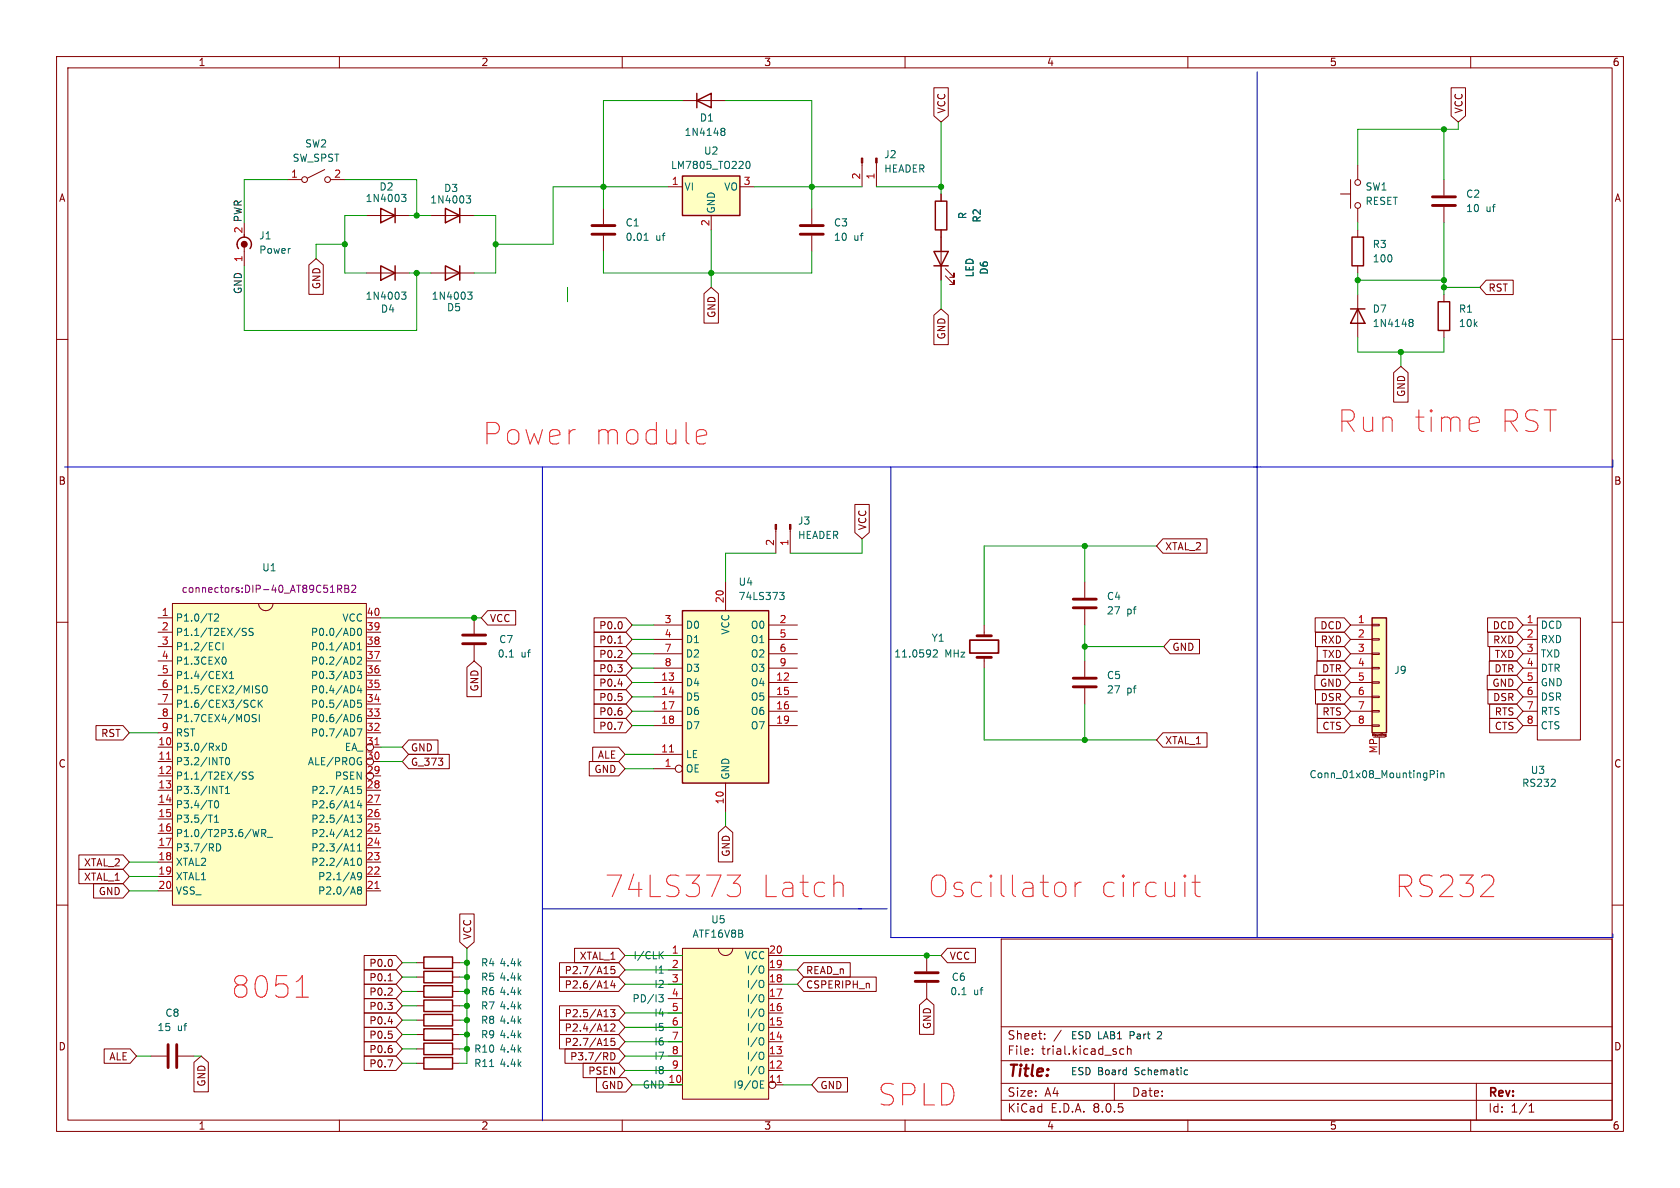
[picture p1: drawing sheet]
<svg xmlns="http://www.w3.org/2000/svg" width="297mm" height="210mm" viewBox="0 0 297 210" stroke-linecap="round" stroke-linejoin="round" font-family="sans-serif">
<g fill="none" stroke="#840000" stroke-width=".18">
<path d="M10 10h277v190h-277zM12 12h273v186h-273zM60 10v2M110 10v2M160 10v2M210 10v2M260 10v2M50.8 31.8h2.5M57.4 30l-3 1.5M58.4 31.8h2.6M76.2 38.1h7.6M255.3 31.8v2.7"/>
<path d="M255.3 36.6v2.8M10 60h2M285 60h2M10 110h2M83.8 109.2v2.8M83.8 114v2.8M285 110h2M10 160h2M285 160h2M177 166h108v32h-108zM26.7 186.7h2.8M31.5 186.7h2.8"/>
<path d="M60 198v2M110 198v2M160 198v2M177 194.5h108M177 191.5h108M177 187.5h108M177 181.5h108M182.5 186.3v.1M182.5 185.5v.1M184.7 183.6v.1M184.7 182.8v.1M187.6 182.1l-1.3 2"/>
<path d="M197 191.5v3M198.7 185.5l-.5-.1-.2 .3v.4l.1 .2h.6M199.3 185.5l.2-.1 .4 .1 .1 .9M199.3 184.9v1.5M210 198v2M260 198v2M261 191.5v6.5M270.3 196.6h.9M270.3 195.5l.4-.4v1.5"/>
<circle cx="53.8" cy="31.8" r=".51"/>
<circle cx="57.9" cy="31.8" r=".51"/>
</g>
<path d="M78.7 36.8l2.6 1.3-2.6 1.3zM81.3 36.8v2.6" fill="none" stroke="#840000" stroke-width=".25"/>
<path d="M82.4 34.6h.8l-.4 .5 .3 .1 .1 .4-.2 .3h-.4M90.1 116.1h.7" fill="none" stroke="#006464" stroke-width=".18"/>
<path d="M253.2 36.3h4.1M253.2 34.8h4.1M81.8 113.8h4.1M81.8 112.3h4.1M29.7 184.7v4M31.2 184.7v4" fill="none" stroke="#840000" stroke-width=".51"/>
<path d="M120.6 167.6h15.3v26.7h-15.3z" fill="#ffffc2"/>
<g fill="none" stroke="#840000" stroke-width=".18">
<path d="M118.1 174h2.5M118.1 168.9h2.5M118.1 179.1h2.5M118.1 176.5h2.5M118.1 171.5h2.5M120.6 167.6h15.3v26.7h-15.3zM127 167.6a1.27 1.27 0 0 0 1.3 1.3 1.27 1.27 0 0 0 1.2-1.3M135.9 174h2.5M135.9 168.9h2.5M135.9 179.1h2.5M135.9 176.5h2.5M135.9 171.5h2.5"/>
<path d="M118.1 191.8h2.5M118.1 189.2h2.5M118.1 186.7h2.5M118.1 184.2h2.5M118.1 181.6h2.5M135.9 189.2h2.5M135.9 186.7h2.5M135.9 184.2h2.5M135.9 181.6h2.5M137.2 191.8h1.2"/>
<circle cx="136.5" cy="191.8" r=".63"/>
</g>
<g fill="none" stroke="#006464" stroke-width=".18">
<path d="M116.5 175.8h.8l-.5 .5 .4 .1 .1 .5-.3 .2h-.3M116.7 168.8l.6 .7M117.3 168.2l-.8 .7M134.7 173.3l.2 .1a.81 .81 0 0 1-.2 1.2M134.7 170.8h.2a.81 .81 0 0 1-.2 1.2M134.7 175.8l.2 .1a.81 .81 0 0 1-.2 1.2M134.7 178.4h.2a.81 .81 0 0 1-.2 1.2M134.4 191.7h.5M134.4 192.3h.6M134.4 191.1h.6M134.7 180.9l.2 .1a.81 .81 0 0 1-.2 1.2M134.7 183.5h.2a.81 .81 0 0 1-.2 1.2"/>
<path d="M134.7 186l.2 .1a.81 .81 0 0 1-.2 1.2M134.7 188.5l.2 .1a.81 .81 0 0 1-.2 1.2"/>
</g>
<path d="M137.4 191.4h.7" fill="none" stroke="#a90000" stroke-width=".18"/>
<path d="M120.6 108h15.3v30.4h-15.3z" fill="#ffffc2"/>
<path d="M120.6 108h15.3v30.4h-15.3z" fill="none" stroke="#840000" stroke-width=".25"/>
<g fill="none" stroke="#840000" stroke-width=".18">
<path d="M115.6 110.5h5M115.6 113h5M115.6 115.6h5M115.6 118.1h5M128.3 102.9v5.1M135.9 110.5h5.1M135.9 113h5.1M135.9 115.6h5.1M135.9 118.1h5.1M115.6 135.9h3.8M115.6 133.4h5M115.6 120.7h5"/>
<path d="M115.6 123.2h5M115.6 125.7h5M115.6 128.3h5M128.3 138.4v5.1M135.9 120.7h5.1M135.9 123.2h5.1M135.9 125.7h5.1M135.9 128.3h5.1"/>
<circle cx="120" cy="135.9" r=".63"/>
</g>
<path d="M118.4 132.9h.7" fill="none" stroke="#a90000" stroke-width=".18"/>
<path d="M137.8 104.7h.8l-.4 .5 .4 .1v.4l-.2 .3h-.4" fill="none" stroke="#006464" stroke-width=".18"/>
<path d="M242.6 109.2h2.5v20.3h-2.5z" fill="#ffffc2"/>
<g fill="none" stroke="#840000" stroke-width=".18">
<path d="M120.6 17.8h7.7M106.7 36.8v2.8M143.5 36.8v2.8M152.4 28.8v4.2M154.9 28.8v4.2M166.4 34.3v1.3M237 34.3h1.8M238.8 31.8v5M240 29.2v2.6M240 36.8v2.6M106.7 41.7v2.8M143.5 41.7v2.8"/>
<path d="M166.4 40.6v8.9M167.1 48.8l1.6 1.5v-.8v.8h-.8M167.1 47.5l1.6 1.5v-.7v.7h-.8M240 40.6v1.3M240 47v1.3M240 52.1v7.6M255.3 52.1v1.2M255.3 58.4v1.3M191.8 116.8v2.8M238.8 110.5h3.8M238.8 113h3.8M238.8 115.6h3.8"/>
<path d="M238.8 118.1h3.8M242.6 118h1.2v.2h-1.2zM242.6 115.4h1.2v.3h-1.2zM242.6 112.9h1.2v.3h-1.2zM242.6 110.4h1.2v.2h-1.2zM269.2 110.5h2.6M269.2 113h2.6M269.2 115.6h2.6M269.2 118.1h2.6M271.8 109.2h7.6v21.6h-7.6zM191.8 121.7v2.8M238.8 120.7h3.8"/>
<path d="M238.8 123.2h3.8M238.8 125.7h3.8M238.8 128.3h3.8M242.6 128.1h1.2v.3h-1.2zM242.6 125.6h1.2v.3h-1.2zM242.6 123.1h1.2v.2h-1.2zM242.6 120.5h1.2v.3h-1.2zM242.7 130.1v-.4l.1 .3 .1-.3v.4M242.8 130.3h2.1M243.8 130.3v3.1M244.1 129.7v.3M244.3 129.7h.1"/>
<path d="M245 130.2h-.1M245 130.1h-.1v-.2l.1-.1v.3M245 130.1v.1M269.2 120.7h2.6M269.2 123.2h2.6M269.2 125.7h2.6M269.2 128.3h2.6M73.7 175.3h1.2M73.7 172.7h1.2M73.7 170.2h1.2M73.7 177.8h1.2M80 175.3h1.3"/>
<path d="M80 172.7h1.3M80 170.2h1.3M80 177.8h1.3M73.7 188h1.2M73.7 180.3h1.2M73.7 182.9h1.2M73.7 185.4h1.2M80 188h1.3M80 180.3h1.3M80 182.9h1.3M80 185.4h1.3"/>
<circle cx="240" cy="32.3" r=".51"/>
<circle cx="240" cy="36.3" r=".51"/>
</g>
<g fill="none" stroke="#840000" stroke-width=".25">
<path d="M123.2 17.8l2.5-1.3v2.6zM123.2 16.5v2.6M165.4 35.6h2v5h-2zM165.1 44.5h2.5l-1.2 2.5zM165.1 47h2.5M238.8 54.6h2.5M239 41.9h2v5.1h-2zM240 54.6l1.3 2.6h-2.5zM254.3 53.3h2v5.1h-2zM242.6 109.2h2.5v20.3h-2.5zM74.9 179.3h5.1v2.1h-5.1zM74.9 174.2h5.1v2.1h-5.1z"/>
<path d="M74.9 171.7h5.1v2h-5.1zM74.9 169.2h5.1v2h-5.1zM74.9 176.8h5.1v2h-5.1zM74.9 186.9h5.1v2.1h-5.1zM74.9 181.9h5.1v2h-5.1zM74.9 184.4h5.1v2h-5.1z"/>
</g>
<g fill="none" stroke="#006464" stroke-width=".18">
<path d="M127.6 23.2h.1M127.6 22.7h.3l.2 .1 .1 .2-.3 .2M127.7 23.2h.2M127.7 23.2l-.1 .1M127.9 23.2l.3 .3-.1 .3-.2 .1h-.3M113.9 42.5h.7M114.1 41.4l.1-.2v1.3M249.2 56.9l.1 .1M249.2 56.5h.4l.2 .1v.2l-.2 .2M249.3 57h.3M249.3 57l-.1 .1M249.6 57l.2 .2v.4l-.2 .1h-.4"/>
<path d="M252.9 136.9l.6-.1 .1-.2-.1-.3-.6-.1v1.3M254.1 136.2v.1M254.1 136.6v.9M254.7 136.6v.9M254.7 136.8l.2-.2 .3 .1 .1 .8M274.2 139h.8M274.9 137.9v.4M86.6 188.5h.7"/>
</g>
<g fill="#840000" stroke="#840000" stroke-width=".18">
<path d="M152.3 27.9h.2v.9h-.2z"/>
<path d="M154.8 27.9h.3v.9h-.3z"/>
</g>
<path d="M104.6 39.9h4.1M141.5 39.9h4M104.6 41.4h4.1M141.5 41.4h4M189.7 119.9h4.1M189.7 121.4h4.1" fill="none" stroke="#840000" stroke-width=".51"/>
<path d="M120.6 31.1h10.2v7h-10.2z" fill="#ffffc2"/>
<path d="M120.6 31.1h10.2v7h-10.2zM67.3 47l2.5 1.3-2.5 1.2zM69.8 47v2.5" fill="none" stroke="#840000" stroke-width=".25"/>
<path d="M118.1 33h2.5M125.7 38.1v2.5M130.8 33h2.5M64.8 48.3h7.6M137.2 93.6v4.2M139.7 93.6v4.2M174 110.5v1.9M174 116.2v1.9M191.8 102.9v2.8M191.8 107.7v2.8M163.8 168.9v2.8M163.8 173.7v2.8" fill="none" stroke="#840000" stroke-width=".18"/>
<path d="M132 28.6l.2-.1a.68 .68 0 0 1 .4 .7 .68 .68 0 0 1-.4 .6l-.2-.1-.1-.4zM71 51.6h.8l-.5 .5 .4 .1 .1 .5-.3 .2h-.3M165 115l.5-.1 .2 .3-.8 .9h.8M170.1 175.8h.7" fill="none" stroke="#006464" stroke-width=".18"/>
<g fill="#840000" stroke="#840000" stroke-width=".18">
<path d="M137 92.7h.3v.9h-.3z"/>
<path d="M139.6 92.7h.2v.9h-.2z"/>
</g>
<path d="M171.4 113.2h5.1v2.2h-5.1z" fill="none" stroke="#840000" stroke-width=".3"/>
<path d="M172.7 116.2h2.6M172.7 112.4h2.6M189.7 105.9h4.1M189.7 107.4h4.1M161.8 173.5h4.1M161.8 172h4.1" fill="none" stroke="#840000" stroke-width=".51"/>
<path d="M30.5 106.7h34.3v53.3h-34.3z" fill="#ffffc2"/>
<g fill="none" stroke="#840000" stroke-width=".18">
<path d="M165.1 15.5h2.5v5l-1.2 1.1-1.3-1.1zM256.5 15.5h2.6v5l-1.3 1.1-1.3-1.1zM64.8 38.1h7.6M166.4 34.3v1.3M43.2 43.2v3.8M54.6 46.8l1.3-1.1 1.3 1.1v5.2h-2.6zM76.2 48.3h7.6M124.5 51.9l1.2-1.1 1.3 1.1v5.2h-2.5zM165.1 55.7l1.3-1.1 1.2 1.1v5.2h-2.5zM166.4 40.6v3.9M166.4 47v2.5M262.7 49.5h4.8v2.6h-4.8l-1.1-1.3z"/>
<path d="M246.4 65.9l1.2-1.1 1.3 1.1v5.2h-2.5zM151.1 89.2h2.6v4.9l-1.3 1.2-1.3-1.2zM205.6 95.2h7.8v2.6h-7.8l-1.1-1.3zM27.9 109.2h2.6M27.9 111.8h2.6M27.9 114.3h2.6M27.9 119.4h2.6M27.9 116.8h2.6M30.5 106.7h34.3v53.3h-34.3zM45.7 106.7a1.27 1.27 0 0 0 1.3 1.3 1.27 1.27 0 0 0 1.3-1.3M64.8 109.2h2.5M64.8 111.8h2.5"/>
<path d="M64.8 114.3h2.5M64.8 119.4h2.5M64.8 116.8h2.5M82.5 118l1.3-1.2 1.3 1.2v5.2h-2.6zM86.2 107.9h5v2.6h-5l-1.1-1.3zM105 119.4h5.6l1.2 1.3-1.2 1.2h-5.6zM105 116.8h5.6l1.2 1.3-1.2 1.3h-5.6zM105 114.3h5.6l1.2 1.3-1.2 1.2h-5.6zM105 109.2h5.6l1.2 1.3-1.2 1.3h-5.6zM105 111.8h5.6l1.2 1.2-1.2 1.3h-5.6zM109.3 113.7h.7M206.9 113h5.2v2.6h-5.2l-1.2-1.3z"/>
<path d="M232.4 119.4h5.2l1.2 1.3-1.2 1.2h-5.2zM232.5 109.2h5.1l1.2 1.3-1.2 1.3h-5.1zM232.6 111.8h5l1.2 1.2-1.2 1.3h-5zM232.8 116.8h4.8l1.2 1.3-1.2 1.3h-4.8zM232.9 114.3h4.7l1.2 1.3-1.2 1.2h-4.7zM262.9 119.4h5.2l1.1 1.3-1.1 1.2h-5.2zM263 109.2h5.1l1.1 1.3-1.1 1.3h-5.1zM263 111.8h5.1l1.1 1.2-1.1 1.3h-5.1zM263.3 116.8h4.8l1.1 1.3-1.1 1.3h-4.8zM263.3 114.3h4.8l1.1 1.3-1.1 1.2h-4.8zM17 128.3h4.7l1.2 1.2-1.2 1.3h-4.7zM27.9 132.1h2.6"/>
<path d="M27.9 134.6h2.6M27.9 137.2h2.6M27.9 139.7h2.6M27.9 129.5h2.6M27.9 127h2.6M27.9 124.5h2.6M27.9 121.9h2.6M64.8 139.7h2.5M64.8 129.5h2.5M64.8 127h2.5M64.8 124.5h2.5M64.8 121.9h2.5"/>
<path d="M66 132.1h1.3M66 134.6h1.3M66 137.2h1.3M72.2 133.3h7.2v2.6h-7.2l-1.1-1.3zM72.2 130.8h5.2v2.6h-5.2l-1.1-1.3zM104.2 134.6h5.2l1.1 1.3-1.1 1.3h-5.2zM104.8 132.1h4.6l1.1 1.3-1.1 1.2h-4.6zM105 121.9h5.6l1.2 1.3-1.2 1.3h-5.6zM105 124.5h5.6l1.2 1.2-1.2 1.3h-5.6zM105 127h5.6l1.2 1.3-1.2 1.2h-5.6zM109.2 127.7h.8l-.5 1.2M109.3 120.9h.7"/>
<path d="M205.6 129.5h7.8v2.6h-7.8l-1.1-1.3zM232.6 121.9h5l1.2 1.3-1.2 1.3h-5zM232.9 124.5h4.7l1.2 1.2-1.2 1.3h-4.7zM232.9 127h4.7l1.2 1.3-1.2 1.2h-4.7zM263 121.9h5.1l1.1 1.3-1.1 1.3h-5.1zM263.3 127h4.8l1.1 1.3-1.1 1.2h-4.8zM263.3 124.5h4.8l1.1 1.2-1.1 1.3h-4.8zM13.9 153.7h7.8l1.2 1.2-1.2 1.3h-7.8zM13.9 151.1h7.8l1.2 1.3-1.2 1.3h-7.8zM16.5 156.2h5.2l1.2 1.3-1.2 1.3h-5.2zM27.9 142.2h2.6M27.9 144.8h2.6"/>
<path d="M27.9 147.3h2.6M27.9 149.9h2.6M27.9 152.4h2.6M27.9 154.9h2.6M27.9 157.5h2.6M64.8 142.2h2.5M64.8 144.8h2.5M64.8 147.3h2.5M64.8 149.9h2.5M64.8 152.4h2.5M64.8 154.9h2.5M64.8 157.5h2.5"/>
<path d="M127 147.2l1.3-1.1 1.2 1.1v5.2h-2.5zM64.4 171.4h5.6l1.1 1.3-1.1 1.3h-5.6zM64.4 168.9h5.6l1.1 1.3-1.1 1.3h-5.6zM64.4 174h5.6l1.1 1.3-1.1 1.2h-5.6zM64.4 176.5h5.6l1.1 1.3-1.1 1.3h-5.6zM64.4 179.1h5.6l1.1 1.2-1.1 1.3h-5.6zM68.6 173.4h.7M81.3 161.6h2.5v4.9l-1.3 1.1-1.2-1.1zM98.9 170.2h10.5l1.1 1.3-1.1 1.2h-10.5zM98.9 172.7h10.5l1.1 1.3-1.1 1.3h-10.5zM98.9 177.8h10.5l1.1 1.3-1.1 1.2h-10.5zM101.6 167.6h7.8l1.1 1.3-1.1 1.3h-7.8z"/>
<path d="M107.9 178.5h.8l-.4 .5 .4 .1v.5l-.2 .1-.6-.1M108.3 173.3l-.3 .9h.8M108.6 173.8v.9M108.7 170.9h-.6l-.1 .6 .2-.2 .4 .1 .1 .2v.4l-.2 .1-.5-.1M142.1 170.2h8.2v2.5h-8.2l-1.1-1.2zM142.1 172.7h12.8v2.6h-12.8l-1.1-1.3zM162.6 177.6l1.2-1.1 1.3 1.1v5.2h-2.5zM167.5 167.6h4.9v2.6h-4.9l-1.1-1.3zM18.4 185.4h4.6l1.1 1.3-1.1 1.3h-4.6zM34.3 187.8l1.3-1.1 1.2 1.1v5.2h-2.5zM64.4 186.7h5.6l1.1 1.3-1.1 1.2h-5.6zM64.4 181.6h5.6l1.1 1.3-1.1 1.3h-5.6z"/>
<path d="M64.4 184.1h5.6l1.1 1.3-1.1 1.3h-5.6zM68.6 187.4h.8l-.5 1.2M68.6 180.6h.8M98.9 182.9h10.5l1.1 1.3-1.1 1.2h-10.5zM98.9 180.3h10.5l1.1 1.3-1.1 1.3h-10.5zM99.9 185.4h9.5l1.1 1.3-1.1 1.3h-9.5zM103.1 188h6.3l1.1 1.2-1.1 1.3h-6.3zM105.4 190.5h5.2l1.2 1.3-1.2 1.2h-5.2zM108 186.1a.64 .64 0 0 1 .7 .6 .64 .64 0 0 1-.7 .7zM108 181.1l.5-.1 .2 .4-.8 .9h.8M108.7 183.6h-.6l-.1 .6 .2-.2 .4 .1 .1 .2v.4l-.2 .1-.5-.1M144.6 190.5h5.2v2.5h-5.2l-1.1-1.2z"/>
<circle cx="65.4" cy="132.1" r=".63"/>
<circle cx="65.4" cy="134.6" r=".63"/>
<circle cx="65.4" cy="137.2" r=".63"/>
</g>
<g fill="none" stroke="#006464" stroke-width=".18">
<path d="M71 34.4h.8l-.5 .4 .4 .2 .1 .4-.3 .2h-.3M82.7 51.6h.8l-.5 .5 .4 .1 .1 .5-.3 .2h-.3M37.9 108.7l.5-.2 .2 .4-.7 .9h.7M38.3 113.7l.3-.1 .3 .1M38.9 114.8l-.3 .1-.3-.1M39.3 118.7l.9 1.3M39.4 113.6v1.3M39.8 116.2l.2 .4-.2 .8M40.2 118.7l-.9 1.3M40.6 120h.7M40.6 119.1l.3-.4v1.3M42.9 111.6l.5 .2 .1 .3-.2 .2h-.5"/>
<path d="M43.5 111.1h-.4l-.2 .1M44.8 111.1h-.5l-.2 .1v.4l.5 .2 .2 .3-.3 .2h-.5M62.6 113.9v.7M63.1 118.7h.8l-.4 .5 .4 .1v.5l-.2 .2-.6-.2M63.2 116.3l.5-.2 .2 .4-.8 .9h.8M63.2 114l.4-.4v1.3M63.2 114.9h.7M63.3 111.2l.2-.1a.68 .68 0 0 1 .4 .6 .68 .68 0 0 1-.4 .6l-.2-.1-.1-.3zM38.8 139h.7M39.3 131.4a.64 .64 0 0 1 .7 .6 .64 .64 0 0 1-.7 .7zM39.9 139.4l.3-.4v1.3M40 134.1l.2-.2a.68 .68 0 0 1 .4 .7 .68 .68 0 0 1-.4 .6l-.2-.1-.1-.4z"/>
<path d="M42.9 137l.5 .2 .1 .3-.2 .2h-.5M43.5 136.5h-.4l-.2 .1M44.5 124.9l.3 .1 .3-.1M44.7 126.4h.6M44.7 126.9l.5 .1 .1 .3-.2 .3-.5-.1M44.8 136.5h-.5l-.2 .1v.4l.5 .2 .2 .3-.3 .2h-.5M45.1 123.9l-.3-.1-.3 .2M45.3 121.8l.5 .2 .1 .3-.2 .2-.5-.1M45.3 121.3h.6M45.7 123.8v1.2M45.8 124.3l.6 .7M45.8 126.3v1.3"/>
<path d="M46.4 123.8l-.7 .7M46.6 121.3l.1-.1a.43 .43 0 0 1 .5 .5v.4a.42 .42 0 0 1-.4 .4 .42 .42 0 0 1-.4-.4v-.4zM63.1 128.8h.9l-.6 1.3M63.5 121.2l-.3 .9h.8M63.7 134.7h.2v.4l-.2 .1M63.7 133.9l.2 .1M63.8 126.3l-.4 .1a.86 .86 0 0 0 0 1.2l.5-.1v-.5l-.2-.2-.4 .1-.1 .1M63.8 121.7v.8M63.9 139h-.6l-.1 .6 .2-.1 .4 .1 .1 .1v.5l-.2 .1-.5-.1M63.9 123.8h-.6l-.1 .6 .2-.1h.4l.1 .2v.4l-.2 .1-.5-.1M36.8 144.1h.8M37.9 145.4h.7"/>
<path d="M37.9 144.5l.4-.4v1.3M38.1 141.6l.1-.1a.68 .68 0 0 1 .5 .7 .68 .68 0 0 1-.5 .6 .84 .84 0 0 1-.1-1.2zM38.3 149.2a.64 .64 0 0 1 .7 .6 .64 .64 0 0 1-.7 .6zM39.9 140.3h.7M46.3 147.3l.6-.1 .1-.1-.1-.3-.6-.2v1.3M46.6 147.3l.4 .6M47.2 148h1M62 150.4h.7M63.1 144.1h.8l-.4 .5 .4 .1v.5l-.2 .2-.6-.2M63.2 146.8l.5-.2 .2 .4-.8 .9h.8M63.2 150.4h.7M63.2 149.5l.4-.3v1.2"/>
<path d="M63.3 151.8l.2-.1a.68 .68 0 0 1 .4 .6 .68 .68 0 0 1-.4 .7l-.2-.1-.1-.4zM63.4 157.3l-.2-.2 .2-.3h.3l.2 .2-.2 .3M63.4 157.3l-.2 .3 .1 .3 .1 .2 .4-.1 .1-.2v-.2l-.2-.3M63.4 157.3h.3M63.5 141.5l-.3 .9h.8M63.8 142v.8M63.9 154.8l-.2 .2h-.4l-.1-.2 .1-.5 .4-.1 .2 .2a.84 .84 0 0 1-.3 1.1h-.3"/>
</g>
<path d="M29.5 134.2h.7M66.3 131.7h.7M66.3 157.1h.7" fill="none" stroke="#a90000" stroke-width=".18"/>
<path d="M58.4 104.7h.7M59.7 104.1h.6l.1-.2v-.3l-.7-.2v1.3M60 104.1l.4 .6M61 103.4h.4l.2 .3-.2 .4 .2 .1 .1 .3-.3 .2h-.4zM61 104.1h.4M62.2 103.6l.5-.2 .2 .4-.8 .9h.8" fill="none" stroke="#840084" stroke-width=".18"/>
<path d="M67.3 36.8l2.5 1.3-2.5 1.3zM69.8 36.8v2.6M42.2 43.9a1.27 1.27 0 0 1 .1-1.7 1.27 1.27 0 0 1 1.7 0 1.27 1.27 0 0 1 .2 1.7M78.7 47l2.6 1.3-2.6 1.2zM81.3 47v2.5" fill="none" stroke="#840000" stroke-width=".25"/>
<circle cx="43.2" cy="43.2" r=".51" fill="#840000" stroke="#840000" stroke-width=".2"/>
<path d="M209.5 189.9h.5M209.5 189.2h.5" fill="none" stroke="#0f0f0f" stroke-width=".18"/>
<path d="M123.3 78.3l.4 .2h.7l.3-.2M123.3 76.1l.4-.2h.7l.3 .2 .2 .8-1.8 .3" fill="none" stroke="#ff1621" stroke-width=".18"/>
<path d="M128.6 154.7h2.3l-1.3 1.4a1.03 1.03 0 0 1 1.3 .8v.9l-.4 .5-.3 .2h-1.1M148.5 156l.4 .1 .2 .4v2" fill="none" stroke="#ff2020" stroke-width=".18"/>
<path d="M187.7 156l.5 .3 .2 .4v1.1l-.3 .5-.4 .2M190.1 156v2.5M191.1 156a.97 .97 0 0 0-1 .7M209.5 154.7l.2 .2-.2 .2M210.7 156h1.5M211.3 154.7v3.3l.2 .3 .7 .2" fill="none" stroke="#ff1e25" stroke-width=".18"/>
<path d="M52.4 176.3h2.1M53.1 173l.3-.5v3.8" fill="none" stroke="#ff1e1e" stroke-width=".18"/>
<path d="M261 73.7l.4 .2 .1 .4v.3l-1.8 .4M261.4 76.1l-.4 .2" fill="none" stroke="#ff2f1f" stroke-width=".18"/>
<path d="M222.2 12.7v153M95.9 82.6v115.5M157.5 82.6v83.1h127.6v-.6M285.1 81.3v1.3h-273.7M95.9 160.7h60.9" fill="none" stroke="#0000c2" stroke-width=".18"/>
<g fill="none" stroke="#009600" stroke-width=".18">
<path d="M120.6 17.8h-13.9v19M128.3 17.8h15.2v19M50.8 31.8h-7.6v7.6M61 31.8h12.7v6.3M64.8 38.1h-3.8v10.2h3.8M72.4 38.1h3.8M83.8 38.1h3.8v10.2h-3.8M118.1 33h-20.3v10.2h-10.2M133.3 33h19.1M154.9 33h11.5M166.4 21.6v12.7M240 39.4v1.2"/>
<path d="M255.3 22.9v8.9M255.3 39.4v12.7M257.8 21.6v1.3h-17.8v6.3M43.2 47v11.4h30.5v-10.1M61 43.2h-5.1v2.5M72.4 48.3h3.8M100.3 50.8v2.5M106.7 44.5v3.8h36.8v-3.8M125.7 40.6v10.2M166.4 49.5v5.1M240 59.7v2.5h15.3v-2.5M240 49.5h15.3"/>
<path d="M240 48.3v3.8M255.3 50.8h6.3M247.6 62.2v2.6M137.2 97.8h-8.9v5.1M152.4 95.3v2.5h-12.7M191.8 96.5v6.4M204.5 96.5h-30.5v14M67.3 109.2h17.8M111.8 115.6h3.8M111.8 113h3.8M111.8 118.1h3.8M111.8 110.5h3.8"/>
<path d="M174 118.1v12.7h30.5M191.8 110.5v6.3M191.8 114.3h13.9M22.9 129.5h5M67.3 134.6h3.8M67.3 132.1h3.8M110.5 135.9h5.1M110.5 133.4h5.1M111.8 120.7h3.8M111.8 123.2h3.8M111.8 128.3h3.8M111.8 125.7h3.8"/>
<path d="M191.8 124.5v6.3M22.9 152.4h5M22.9 157.5h5M22.9 154.9h5M128.3 143.5v2.6M71.1 175.3h2.6M71.1 170.2h2.6M71.1 172.7h2.6M71.1 177.8h2.6M81.3 175.3h1.2M81.3 170.2h1.2M81.3 172.7h1.2"/>
<path d="M81.3 177.8h1.2M82.5 167.6v20.4h-1.2M110.5 179.1h10.1M110.5 168.9h10.1M110.5 174h10.1M110.5 171.5h10.1M138.4 168.9h28M138.4 174h2.6M138.4 171.5h2.6M24.1 186.7h2.6M34.3 186.7h1.3M71.1 182.9h2.6"/>
<path d="M71.1 185.4h2.6M71.1 188h2.6M71.1 180.3h2.6M81.3 182.9h1.2M81.3 185.4h1.2M81.3 180.3h1.2M110.5 186.7h10.1M110.5 189.2h10.1M110.5 184.2h10.1M110.5 181.6h10.1M111.8 191.8h8.8M138.4 191.8h5.1"/>
</g>
<g fill="#009600" stroke="#009600" stroke-width=".18">
<circle cx="255.3" cy="22.9" r=".46"/>
<circle cx="240" cy="49.5" r=".46"/>
<circle cx="247.6" cy="62.2" r=".46"/>
<circle cx="255.3" cy="50.8" r=".46"/>
<circle cx="255.3" cy="49.5" r=".46"/>
<circle cx="191.8" cy="130.8" r=".46"/>
<circle cx="191.8" cy="114.3" r=".46"/>
<circle cx="191.8" cy="96.5" r=".46"/>
<circle cx="163.8" cy="168.9" r=".46"/>
<circle cx="82.5" cy="175.3" r=".46"/>
<circle cx="82.5" cy="177.8" r=".46"/>
<circle cx="87.6" cy="43.2" r=".46"/>
<circle cx="106.7" cy="33" r=".46"/>
<circle cx="125.7" cy="48.3" r=".46"/>
<circle cx="143.5" cy="33" r=".46"/>
<circle cx="166.4" cy="33" r=".46"/>
<circle cx="73.7" cy="38.1" r=".46"/>
<circle cx="73.7" cy="48.3" r=".46"/>
<circle cx="61" cy="43.2" r=".46"/>
<circle cx="82.5" cy="182.9" r=".46"/>
<circle cx="82.5" cy="185.4" r=".46"/>
<circle cx="82.5" cy="172.7" r=".46"/>
<circle cx="82.5" cy="170.2" r=".46"/>
<circle cx="82.5" cy="180.3" r=".46"/>
<circle cx="83.8" cy="109.2" r=".46"/>
</g>
<g font-size="5.3" fill="#ff2f1f">
<text x="236.2" y="76.7">Run time</text>
<text x="264.5" y="76.7">RST</text>
</g>
<g font-size="5.3" fill="#ff1621">
<text x="85.1" y="79">Power</text>
<text x="104.6" y="79">module</text>
</g>
<g font-size="5.3" fill="#ff2020">
<text x="106.7" y="159">74LS373</text>
<text x="134.1" y="159">Latch</text>
</g>
<g font-size="5.3" fill="#ff1e25">
<text x="163.8" y="159">Oscillator</text>
<text x="194" y="159">circuit</text>
</g>
<text font-size="5.3" fill="#ff0c0e" x="246.4" y="159">RS232</text>
<text font-size="5.3" fill="#ff1e1e" x="40.6" y="176.8">8051</text>
<text font-size="5.3" fill="#ff1c1a" x="154.9" y="195.8">SPLD</text>
<text font-size="2.8" fill="#840000" x="178" y="190.9">Title:</text>
<g font-size="2.1" fill="#840000">
<text x="178" y="184">Sheet:</text>
<text x="178" y="186.7">File:</text>
<text x="184.1" y="186.7">trial.kicad_sch</text>
<text x="178" y="196.9">KiCad</text>
<text x="178" y="194.1">Size:</text>
<text x="184.7" y="194.1">A4</text>
<text x="185.7" y="196.9">E.D.A.</text>
<text x="193.3" y="196.9">8.0.5</text>
<text x="200" y="194.1">Date:</text>
<text x="263" y="194.3">Rev:</text>
<text x="263" y="196.9">Id:</text>
<text x="267.1" y="196.9">1/1</text>
</g>
<g font-size="1.8" fill="#840000">
<text x="35" y="11.9">1</text>
<text x="85" y="11.9">2</text>
<text x="135" y="11.9">3</text>
<text x="185" y="11.9">4</text>
<text x="235" y="11.9">5</text>
<text x="285" y="11.9">6</text>
<text x="167.3" y="20.2" transform="rotate(-90 167.3 20.2)">VCC</text>
<text x="258.8" y="20.2" transform="rotate(-90 258.8 20.2)">VCC</text>
<text x="10.3" y="35.9">A</text>
<text x="285.3" y="35.9">A</text>
<text x="56.8" y="51.2" transform="rotate(-90 56.8 51.2)">GND</text>
<text x="263.1" y="51.8">RST</text>
<text x="126.7" y="56.3" transform="rotate(-90 126.7 56.3)">GND</text>
<text x="167.3" y="60.1" transform="rotate(-90 167.3 60.1)">GND</text>
<text x="248.6" y="70.3" transform="rotate(-90 248.6 70.3)">GND</text>
<text x="10.3" y="85.9">B</text>
<text x="285.3" y="85.9">B</text>
<text x="153.4" y="93.8" transform="rotate(-90 153.4 93.8)">VCC</text>
<text x="205.9" y="97.5">XTAL_2</text>
<text x="86.5" y="110.2">VCC</text>
<text x="105.8" y="111.4">P0.0</text>
<text x="105.8" y="114">P0.1</text>
<text x="233.3" y="111.4">DCD</text>
<text x="233.4" y="114">RXD</text>
<text x="263.8" y="111.4">DCD</text>
<text x="263.9" y="114">RXD</text>
<text x="105.8" y="119.1">P0.3</text>
<text x="105.8" y="116.5">P0.2</text>
<text x="207.2" y="115.3">GND</text>
<text x="233.6" y="119.1">DTR</text>
<text x="233.7" y="116.5">TXD</text>
<text x="264.1" y="119.1">DTR</text>
<text x="264.2" y="116.5">TXD</text>
<text x="84.8" y="122.3" transform="rotate(-90 84.8 122.3)">GND</text>
<text x="105.8" y="121.6">P0.4</text>
<text x="105.8" y="124.1">P0.5</text>
<text x="233.3" y="121.6">GND</text>
<text x="233.4" y="124.1">DSR</text>
<text x="263.7" y="121.6">GND</text>
<text x="263.9" y="124.1">DSR</text>
<text x="17.8" y="130.5">RST</text>
<text x="105.8" y="126.7">P0.6</text>
<text x="105.8" y="129.2">P0.7</text>
<text x="205.9" y="131.8">XTAL_1</text>
<text x="233.7" y="126.7">RTS</text>
<text x="233.7" y="129.2">CTS</text>
<text x="264.2" y="129.2">CTS</text>
<text x="264.2" y="126.7">RTS</text>
<text x="10.3" y="135.9">C</text>
<text x="72.5" y="135.6">G_373</text>
<text x="72.5" y="133">GND</text>
<text x="105" y="136.8">GND</text>
<text x="105.6" y="134.3">ALE</text>
<text x="285.3" y="135.9">C</text>
<text x="14.8" y="155.9">XTAL_1</text>
<text x="14.8" y="153.4">XTAL_2</text>
<text x="129.2" y="151.6" transform="rotate(-90 129.2 151.6)">GND</text>
<text x="17.4" y="158.4">GND</text>
<text x="83.5" y="166.2" transform="rotate(-90 83.5 166.2)">VCC</text>
<text x="65.2" y="173.7">P0.1</text>
<text x="65.2" y="171.1">P0.0</text>
<text x="99.7" y="172.4">P2.7/A15</text>
<text x="102.4" y="169.9">XTAL_1</text>
<text x="142.4" y="172.4">READ_n</text>
<text x="167.8" y="169.9">VCC</text>
<text x="65.2" y="176.2">P0.2</text>
<text x="65.2" y="178.8">P0.3</text>
<text x="99.7" y="174.9">P2.6/A14</text>
<text x="142.4" y="174.9">CSPERIPH_n</text>
<text x="10.3" y="185.9">D</text>
<text x="65.2" y="181.3">P0.4</text>
<text x="65.2" y="183.8">P0.5</text>
<text x="99.7" y="185.1">P2.7/A15</text>
<text x="99.7" y="182.6">P2.4/A12</text>
<text x="99.7" y="180">P2.5/A13</text>
<text x="164.8" y="182" transform="rotate(-90 164.8 182)">GND</text>
<text x="285.3" y="185.9">D</text>
<text x="19.2" y="187.6">ALE</text>
<text x="65.2" y="188.9">P0.7</text>
<text x="65.2" y="186.4">P0.6</text>
<text x="100.7" y="187.6">P3.7/RD</text>
<text x="103.9" y="190.2">PSEN</text>
<text x="36.5" y="192.2" transform="rotate(-90 36.5 192.2)">GND</text>
<text x="106.3" y="192.7">GND</text>
<text x="144.9" y="192.7">GND</text>
<text x="35" y="199.9">1</text>
<text x="85" y="199.9">2</text>
<text x="135" y="199.9">3</text>
<text x="185" y="199.9">4</text>
<text x="235" y="199.9">5</text>
<text x="285" y="199.9">6</text>
</g>
<g font-size="1.8" fill="#006464">
<text x="123.6" y="21.7">D1</text>
<text x="51.6" y="28.8">SW_SPST</text>
<text x="53.8" y="26.3">SW2</text>
<text x="120.9" y="24.2">1N4148</text>
<text x="124.4" y="27.5">U2</text>
<text x="156.2" y="28.2">J2</text>
<text x="64.5" y="35.9">1N4003</text>
<text x="67" y="33.9">D2</text>
<text x="78.4" y="34.1">D3</text>
<text x="118.5" y="30.1">LM7805_TO220</text>
<text x="120.9" y="33.9">VI</text>
<text x="127.9" y="33.9">VO</text>
<text x="156.2" y="30.7">HEADER</text>
<text x="241.3" y="33.9">SW1</text>
<text x="259.1" y="35.2">C2</text>
<text x="76" y="36.2">1N4003</text>
<text x="110.5" y="40.2">C1</text>
<text x="126.6" y="37.8" transform="rotate(-90 126.6 37.8)">GND</text>
<text x="147.3" y="40.2">C3</text>
<text x="171" y="38.8" transform="rotate(-90 171 38.8)">R</text>
<text x="173.6" y="39.4" transform="rotate(-90 173.6 39.4)">R2</text>
<text x="241.3" y="36.4">RESET</text>
<text x="259.1" y="37.7">10</text>
<text x="262.7" y="37.7">uf</text>
<text x="45.7" y="42.5">J1</text>
<text x="45.7" y="45.1">Power</text>
<text x="110.5" y="42.8">0.01</text>
<text x="115.9" y="42.8">uf</text>
<text x="147.3" y="42.8">10</text>
<text x="150.9" y="42.8">uf</text>
<text x="242.6" y="44">R3</text>
<text x="242.6" y="46.6">100</text>
<text x="64.5" y="53.2">1N4003</text>
<text x="76.2" y="53.2">1N4003</text>
<text x="172.3" y="49.1" transform="rotate(-90 172.3 49.1)">LED</text>
<text x="174.9" y="48.6" transform="rotate(-90 174.9 48.6)">D6</text>
<text x="67.2" y="55.5">D4</text>
<text x="78.9" y="55.2">D5</text>
<text x="242.6" y="55.5">D7</text>
<text x="242.6" y="58">1N4148</text>
<text x="257.8" y="55.5">R1</text>
<text x="257.8" y="58">10k</text>
<text x="141" y="92.9">J3</text>
<text x="141" y="95.5">HEADER</text>
<text x="46.3" y="101.2">U1</text>
<text x="130.5" y="103.7">U4</text>
<text x="130.5" y="106.3">74LS373</text>
<text x="195.6" y="106.3">C4</text>
<text x="31" y="110.1">P1.0/T2</text>
<text x="31" y="112.6">P1.1/T2EX/SS</text>
<text x="54.9" y="112.6">P0.0/AD0</text>
<text x="60.4" y="110.1">VCC</text>
<text x="88.1" y="113.9">C7</text>
<text x="121.2" y="111.4">D0</text>
<text x="121.2" y="113.9">D1</text>
<text x="129.1" y="112.3" transform="rotate(-90 129.1 112.3)">VCC</text>
<text x="132.6" y="111.4">O0</text>
<text x="132.6" y="113.9">O1</text>
<text x="164.6" y="113.6">Y1</text>
<text x="195.6" y="108.8">27</text>
<text x="199.2" y="108.8">pf</text>
<text x="272.3" y="111.4">DCD</text>
<text x="272.3" y="113.9">RXD</text>
<text x="31" y="115.2">P1.2/ECI</text>
<text x="31" y="117.7">P1.3CEX0</text>
<text x="54.9" y="117.7">P0.2/AD2</text>
<text x="54.9" y="115.2">P0.1/AD1</text>
<text x="87.9" y="116.4">0.1</text>
<text x="92.1" y="116.4">uf</text>
<text x="121.2" y="116.4">D2</text>
<text x="121.2" y="119">D3</text>
<text x="132.6" y="116.4">O2</text>
<text x="132.6" y="119">O3</text>
<text x="158" y="116.4">11.0592</text>
<text x="167" y="116.4">MHz</text>
<text x="246.4" y="119.3">J9</text>
<text x="272.3" y="116.4">TXD</text>
<text x="272.3" y="119">DTR</text>
<text x="31" y="120.2">P1.4/CEX1</text>
<text x="31" y="122.8">P1.5/CEX2/MISO</text>
<text x="31" y="125.3">P1.6/CEX3/SCK</text>
<text x="54.9" y="125.3">P0.5/AD5</text>
<text x="54.9" y="122.8">P0.4/AD4</text>
<text x="54.9" y="120.2">P0.3/AD3</text>
<text x="121.2" y="121.5">D4</text>
<text x="121.2" y="124.1">D5</text>
<text x="132.6" y="121.5">O4</text>
<text x="132.6" y="124.1">O5</text>
<text x="195.6" y="120.2">C5</text>
<text x="195.6" y="122.8">27</text>
<text x="199.2" y="122.8">pf</text>
<text x="272.3" y="121.5">GND</text>
<text x="272.3" y="124.1">DSR</text>
<text x="31" y="127.9">P1.7CEX4/MOSI</text>
<text x="31" y="130.4">RST</text>
<text x="54.9" y="130.4">P0.7/AD7</text>
<text x="54.9" y="127.9">P0.6/AD6</text>
<text x="121.2" y="126.6">D6</text>
<text x="121.2" y="129.1">D7</text>
<text x="132.6" y="126.6">O6</text>
<text x="132.6" y="129.1">O7</text>
<text x="272.3" y="126.6">RTS</text>
<text x="272.3" y="129.1">CTS</text>
<text x="31" y="132.9">P3.0/RxD</text>
<text x="31" y="135.5">P3.2/INT0</text>
<text x="54.3" y="135.5">ALE/PROG</text>
<text x="60.9" y="132.9">EA_</text>
<text x="121.2" y="136.8">OE</text>
<text x="121.2" y="134.2">LE</text>
<text x="129.1" y="137.9" transform="rotate(-90 129.1 137.9)">GND</text>
<text x="231.4" y="137.8">Conn_01x08_MountingPin</text>
<text x="270.5" y="137">U3</text>
<text x="31" y="138">P1.1/T2EX/SS</text>
<text x="31" y="140.6">P3.3/INT1</text>
<text x="31" y="143.1">P3.4/T0</text>
<text x="54.9" y="143.1">P2.6/A14</text>
<text x="54.9" y="140.6">P2.7/A15</text>
<text x="59.1" y="138">PSEN</text>
<text x="269" y="139.3">RS232</text>
<text x="31" y="145.6">P3.5/T1</text>
<text x="31" y="148.2">P1.0/T2P3.6/WR_</text>
<text x="54.9" y="148.2">P2.4/A12</text>
<text x="54.9" y="145.6">P2.5/A13</text>
<text x="31" y="150.7">P3.7/RD</text>
<text x="31" y="153.3">XTAL2</text>
<text x="31" y="155.8">XTAL1</text>
<text x="54.9" y="153.3">P2.2/A10</text>
<text x="54.9" y="150.7">P2.3/A11</text>
<text x="56.1" y="155.8">P2.1/A9</text>
<text x="31" y="158.3">VSS_</text>
<text x="56.1" y="158.3">P2.0/A8</text>
<text x="122.3" y="166">ATF16V8B</text>
<text x="125.6" y="163.4">U5</text>
<text x="84.9" y="173.6">R5</text>
<text x="84.9" y="171">R4</text>
<text x="88.2" y="173.6">4.4k</text>
<text x="88.2" y="171">4.4k</text>
<text x="111.9" y="169.8">I/CLK</text>
<text x="115.6" y="172.3">I1</text>
<text x="131.6" y="169.8">VCC</text>
<text x="131.9" y="172.3">I/O</text>
<text x="168.2" y="173.6">C6</text>
<text x="29.1" y="179.9">C8</text>
<text x="84.9" y="176.1">R6</text>
<text x="84.9" y="178.7">R7</text>
<text x="88.2" y="176.1">4.4k</text>
<text x="88.2" y="178.7">4.4k</text>
<text x="111.7" y="177.4">PD/I3</text>
<text x="115.6" y="174.9">I2</text>
<text x="115.6" y="179.9">I4</text>
<text x="131.9" y="174.9">I/O</text>
<text x="131.9" y="179.9">I/O</text>
<text x="131.9" y="177.4">I/O</text>
<text x="167.9" y="176.1">0.1</text>
<text x="172.1" y="176.1">uf</text>
<text x="27.7" y="182.5">15</text>
<text x="31.3" y="182.5">uf</text>
<text x="84.9" y="181.2">R8</text>
<text x="84.9" y="183.7">R9</text>
<text x="88.2" y="181.2">4.4k</text>
<text x="88.2" y="183.7">4.4k</text>
<text x="115.6" y="182.5">I5</text>
<text x="115.6" y="185">I6</text>
<text x="131.9" y="185">I/O</text>
<text x="131.9" y="182.5">I/O</text>
<text x="83.7" y="188.8">R11</text>
<text x="83.7" y="186.3">R10</text>
<text x="88.2" y="188.8">4.4k</text>
<text x="88.2" y="186.3">4.4k</text>
<text x="115.6" y="187.6">I7</text>
<text x="115.6" y="190.1">I8</text>
<text x="131.9" y="190.1">I/O</text>
<text x="131.9" y="187.6">I/O</text>
<text x="113.5" y="192.6">GND</text>
<text x="129.6" y="192.6">I9/OE</text>
</g>
<g font-size="1.8" fill="#a90000">
<text x="51.4" y="31.5">1</text>
<text x="59" y="31.5">2</text>
<text x="118.7" y="32.8">1</text>
<text x="131.4" y="32.8">3</text>
<text x="152.1" y="31.8" transform="rotate(-90 152.1 31.8)">2</text>
<text x="154.7" y="31.8" transform="rotate(-90 154.7 31.8)">1</text>
<text x="125.5" y="40.1" transform="rotate(-90 125.5 40.1)">2</text>
<text x="42.9" y="46.4" transform="rotate(-90 42.9 46.4)">1</text>
<text x="136.9" y="96.6" transform="rotate(-90 136.9 96.6)">2</text>
<text x="139.4" y="96.6" transform="rotate(-90 139.4 96.6)">1</text>
<text x="128" y="106.7" transform="rotate(-90 128 106.7)">20</text>
<text x="28.5" y="109">1</text>
<text x="28.5" y="111.5">2</text>
<text x="64.7" y="111.5">39</text>
<text x="64.7" y="109">40</text>
<text x="117.4" y="110.2">3</text>
<text x="117.4" y="112.8">4</text>
<text x="137.7" y="110.2">2</text>
<text x="137.7" y="112.8">5</text>
<text x="240" y="110.2">1</text>
<text x="240" y="112.8">2</text>
<text x="269.8" y="110.2">1</text>
<text x="269.8" y="112.8">2</text>
<text x="28.5" y="114">3</text>
<text x="28.5" y="116.6">4</text>
<text x="28.5" y="119.1">5</text>
<text x="64.7" y="119.1">36</text>
<text x="64.7" y="116.6">37</text>
<text x="64.7" y="114">38</text>
<text x="117.4" y="115.3">7</text>
<text x="117.4" y="117.9">8</text>
<text x="137.7" y="115.3">6</text>
<text x="137.7" y="117.9">9</text>
<text x="240" y="115.3">3</text>
<text x="240" y="117.9">4</text>
<text x="269.8" y="115.3">3</text>
<text x="269.8" y="117.9">4</text>
<text x="28.5" y="121.7">6</text>
<text x="28.5" y="124.2">7</text>
<text x="64.7" y="124.2">34</text>
<text x="64.7" y="121.7">35</text>
<text x="116.8" y="120.4">13</text>
<text x="116.8" y="122.9">14</text>
<text x="116.8" y="125.5">17</text>
<text x="137.1" y="120.4">12</text>
<text x="137.1" y="122.9">15</text>
<text x="137.1" y="125.5">16</text>
<text x="240" y="120.4">5</text>
<text x="240" y="122.9">6</text>
<text x="240" y="125.5">7</text>
<text x="269.8" y="120.4">5</text>
<text x="269.8" y="122.9">6</text>
<text x="269.8" y="125.5">7</text>
<text x="27.9" y="131.8">10</text>
<text x="28.5" y="126.7">8</text>
<text x="28.5" y="129.3">9</text>
<text x="64.7" y="131.8">31</text>
<text x="64.7" y="129.3">32</text>
<text x="64.7" y="126.7">33</text>
<text x="116.8" y="128">18</text>
<text x="137.1" y="128">19</text>
<text x="240" y="128">8</text>
<text x="269.8" y="128">8</text>
<text x="27.9" y="134.4">11</text>
<text x="27.9" y="136.9">12</text>
<text x="64.7" y="136.9">29</text>
<text x="64.7" y="134.4">30</text>
<text x="116.8" y="133.1">11</text>
<text x="117.4" y="135.6">1</text>
<text x="243.6" y="133.3" transform="rotate(-90 243.6 133.3)">MP</text>
<text x="27.9" y="139.4">13</text>
<text x="27.9" y="142">14</text>
<text x="64.7" y="142">27</text>
<text x="64.7" y="139.4">28</text>
<text x="128" y="142.3" transform="rotate(-90 128 142.3)">10</text>
<text x="27.9" y="144.5">15</text>
<text x="27.9" y="147.1">16</text>
<text x="27.9" y="149.6">17</text>
<text x="64.7" y="149.6">24</text>
<text x="64.7" y="147.1">25</text>
<text x="64.7" y="144.5">26</text>
<text x="27.9" y="152.1">18</text>
<text x="27.9" y="154.7">19</text>
<text x="64.7" y="154.7">22</text>
<text x="64.7" y="152.1">23</text>
<text x="27.9" y="157.2">20</text>
<text x="64.7" y="157.2">21</text>
<text x="118.7" y="168.7">1</text>
<text x="118.7" y="171.2">2</text>
<text x="118.7" y="173.7">3</text>
<text x="135.8" y="173.7">18</text>
<text x="135.8" y="171.2">19</text>
<text x="135.8" y="168.7">20</text>
<text x="118.7" y="176.3">4</text>
<text x="118.7" y="178.8">5</text>
<text x="135.8" y="178.8">16</text>
<text x="135.8" y="176.3">17</text>
<text x="118.7" y="181.4">6</text>
<text x="118.7" y="183.9">7</text>
<text x="135.8" y="183.9">14</text>
<text x="135.8" y="181.4">15</text>
<text x="118.1" y="191.5">10</text>
<text x="118.7" y="186.4">8</text>
<text x="118.7" y="189">9</text>
<text x="135.8" y="191.5">11</text>
<text x="135.8" y="189">12</text>
<text x="135.8" y="186.4">13</text>
</g>
<g font-size="1.8" fill="#0f0f0f">
<text x="42.9" y="41.3" transform="rotate(-90 42.9 41.3)">2 PWR</text>
<text x="42.8" y="52.1" transform="rotate(-90 42.8 52.1)">GND</text>
<text x="189.2" y="183.8">ESD LAB1</text>
<text x="199.8" y="183.8">Part</text>
<text x="204.9" y="183.8">2</text>
<text x="189.2" y="190.2">ESD Board</text>
<text x="200.7" y="190.2">Schematic</text>
</g>
<text font-size="1.8" fill="#840084" x="32" y="105">connectors:DIP-40_AT89C51RB2</text>
<text font-size=".5" fill="#840000" x="242.4" y="130.3">Mounting</text>
</svg>
